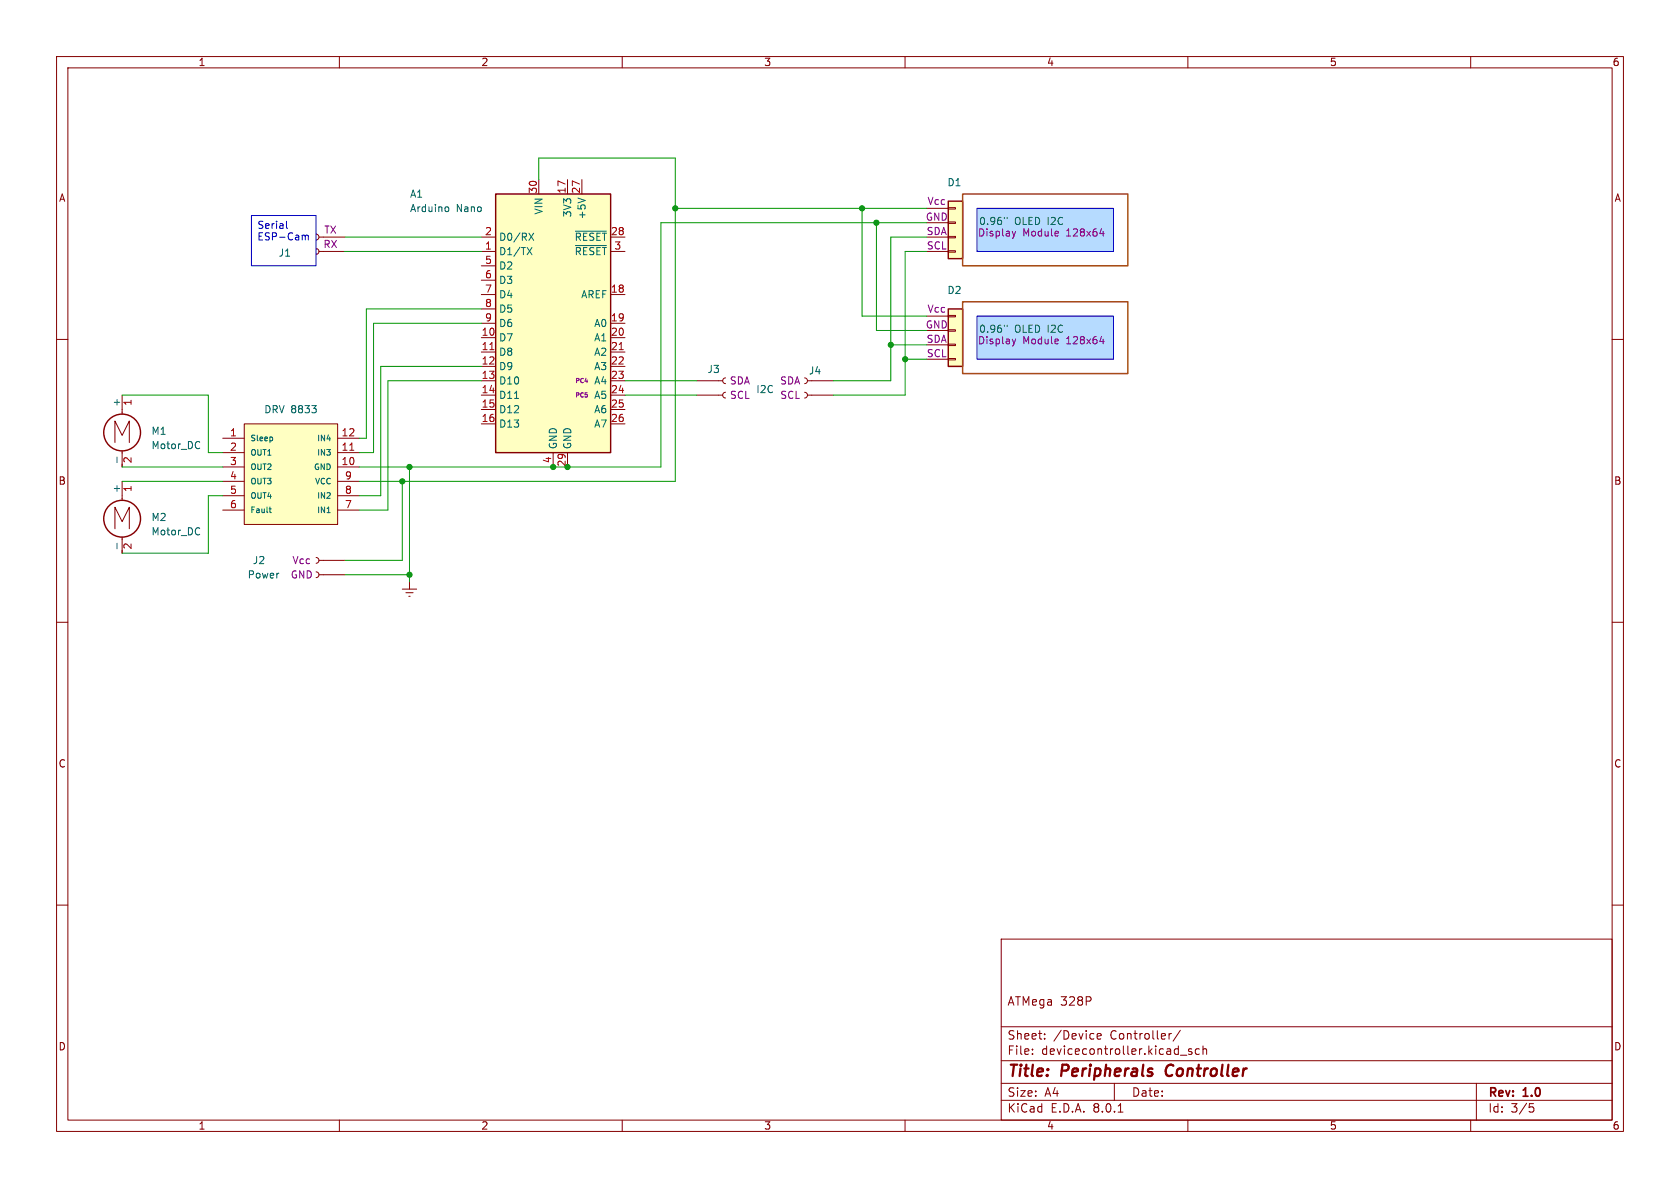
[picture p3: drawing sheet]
<svg xmlns="http://www.w3.org/2000/svg" width="297mm" height="210mm" viewBox="0 0 297 210" stroke-linecap="round" stroke-linejoin="round" font-family="sans-serif">
<g fill="none" stroke="#840000" stroke-width=".18">
<path d="M10 10h277v190h-277zM12 12h273v186h-273zM60 10v2M110 10v2M160 10v2M210 10v2M260 10v2M10 60h2M285 60h2M10 110h2M285 110h2M10 160h2"/>
<path d="M285 160h2M177 166h108v32h-108zM60 198v2M110 198v2M160 198v2M177 194.5h108M177 191.5h108M177 187.5h108M177 181.5h108M182.5 186.3v.1M182.5 185.5v.1M184.7 183.6v.1"/>
<path d="M184.7 182.8v.1M194 183.2l.7-.1-.1-.3-.4-.1-.2 .2v.7h.6M197 191.5v3M197.7 196.6h.8M207.1 182.7l-.3 .1-.1 .2M208.7 186.5h1.1M208.7 182.1l-1.3 2M210 198v2M210.7 185.5l-.4-.1-.2 .2 .1 .2 .5 .2v.3h-.6M212 185.5l-.4-.1-.3 .3v.4l.2 .2h.5M212.7 185.5l.2-.1 .3 .1 .1 .9M212.7 184.9v1.5"/>
<path d="M260 198v2M261 191.5v6.5M270.4 195.1h.7M270.5 195.7h.4l.3 .3-.2 .5-.5 .1"/>
</g>
<path d="M206.4 188.5a1.27 1.27 0 0 0 0 1.6" fill="none" stroke="#840000" stroke-width=".4"/>
<g fill="#b6dbff">
<path d="M172.7 36.8h24.1v7.7h-24.1z"/>
<path d="M172.7 55.9h24.1v7.6h-24.1z"/>
</g>
<path d="M55.9 41.4l.3 .2 .2 .3-.2 .4-.3 .1M55.9 43.9l.3 .2 .2 .4-.2 .3-.3 .2M56.4 41.9h4.6M56.4 44.5h4.6" fill="none" stroke="#840000" stroke-width=".18"/>
<path d="M87.6 34.3h20.3v45.7h-20.3z" fill="#ffffc2"/>
<path d="M87.6 34.3h20.3v45.7h-20.3z" fill="none" stroke="#840000" stroke-width=".25"/>
<g fill="none" stroke="#840000" stroke-width=".18">
<path d="M95.2 31.8v2.5M100.3 31.8v2.5M102.9 31.8v2.5M85.1 44.5h2.5M85.1 59.7h2.5M85.1 52.1h2.5M85.1 57.2h2.5M85.1 41.9h2.5M85.1 47h2.5M85.1 49.5h2.5M85.1 54.6h2.5M107.9 44.5h2.6"/>
<path d="M107.9 59.7h2.6M107.9 52.1h2.6M107.9 57.2h2.6M107.9 41.9h2.6M85.1 62.2h2.5M85.1 64.8h2.5M85.1 67.3h2.5M85.1 69.9h2.5M85.1 72.4h2.5M85.1 74.9h2.5M107.9 62.2h2.6M107.9 64.8h2.6"/>
<path d="M107.9 67.3h2.6M107.9 69.9h2.6M107.9 72.4h2.6M107.9 74.9h2.6M97.8 80v2.6M100.3 80v2.6"/>
</g>
<path d="M78.9 36.6h.3l.1 .2v.5l-.4 .1M102.2 35l1.2 .4M93.2 43.8l.8 1.2M93.5 41.2l.8 1.3M94 43.8l-.8 1.2M94.3 41.2l-.8 1.3M101.7 40.9h5.5M101.7 43.4h5.5M91 70.4h.7" fill="none" stroke="#006464" stroke-width=".18"/>
<path d="M86.6 61.8h.7M109.5 61.8h.7" fill="none" stroke="#a90000" stroke-width=".18"/>
<path d="M167.6 35.6h2.6v10.1h-2.6z" fill="#ffffc2"/>
<path d="M163.8 36.8h3.8M163.8 39.4h3.8M167.6 39.2h1.3v.3h-1.3zM167.6 36.7h1.3v.3h-1.3zM163.8 41.9h3.8M163.8 44.5h3.8M167.6 44.3h1.3v.3h-1.3zM167.6 41.8h1.3v.2h-1.3z" fill="none" stroke="#840000" stroke-width=".18"/>
<path d="M167.6 35.6h2.6v10.1h-2.6z" fill="none" stroke="#840000" stroke-width=".25"/>
<path d="M177.6 38.4v.3M178 38.4v.3" fill="none" stroke="#006464" stroke-width=".18"/>
<path d="M178.9 40.9l.4 .8M179.3 41.7l-.2 .3M179.6 40.9l-.3 .8M194.4 41.3h.8M195 40.9v.8" fill="none" stroke="#840084" stroke-width=".18"/>
<path d="M167.6 54.6h2.6v10.2h-2.6z" fill="#ffffc2"/>
<path d="M163.8 55.9h3.8M163.8 58.4h3.8M167.6 58.3h1.3v.2h-1.3zM167.6 55.8h1.3v.2h-1.3zM163.8 61h3.8M163.8 63.5h3.8M167.6 63.4h1.3v.2h-1.3zM167.6 60.8h1.3v.3h-1.3zM55.9 98.6l.3 .1 .2 .4-.2 .3-.3 .2M56.4 99.1h4.6M55.9 101.1l.3 .1 .2 .4-.2 .4-.3 .1M56.4 101.6h4.6" fill="none" stroke="#840000" stroke-width=".18"/>
<path d="M167.6 54.6h2.6v10.2h-2.6z" fill="none" stroke="#840000" stroke-width=".25"/>
<path d="M177.6 57.5v.2M178 57.5v.2" fill="none" stroke="#006464" stroke-width=".18"/>
<path d="M178.9 59.9l.4 .9M179.6 59.9l-.3 .9M195 59.9v.9M179.3 60.8l-.2 .3M194.4 60.4h.8" fill="none" stroke="#840084" stroke-width=".18"/>
<path d="M43.2 74.9h16.5v17.8h-16.5z" fill="#ffffc2"/>
<g fill="none" stroke="#840000" stroke-width=".18">
<path d="M20.3 78.2v-3.8l1.3 2.6 1.3-2.6v3.8M21.6 69.9v3.3M21.6 79.7v2.9M39.4 77.5h3.8M43.2 74.9h16.5v17.8h-16.5zM59.7 77.5h3.8M123.2 67.3h4.6M123.2 69.9h4.6M128.3 69.3l-.4 .2-.1 .4 .1 .3 .4 .2M128.3 66.8l-.4 .2-.1 .3 .1 .4 .4 .1M142.2 66.8l.4 .2 .1 .3-.1 .4-.4 .1M142.2 69.3l.4 .2 .1 .4-.1 .3-.4 .2"/>
<path d="M142.7 67.3h4.6M142.7 69.9h4.6M20.3 93.5v-3.8l1.3 2.5 1.3-2.5v3.8M21.6 85.1v3.3M21.6 94.9v2.9M39.4 82.6h3.8M39.4 80h3.8M39.4 85.1h3.8M39.4 87.6h3.8M39.4 90.2h3.8M59.7 82.6h3.8M59.7 80h3.8"/>
<path d="M59.7 85.1h3.8M59.7 87.6h3.8M59.7 90.2h3.8M71.1 104.1h2.6M71.8 104.8h1.2M72.3 105.4h.2M72.4 102.9v1.2"/>
</g>
<path d="M35.2 78.1l.1 .1M35.3 79.2l-.1 .1M48.2 77.4v.4M55.1 71.7h.8l-.4 .5M55.8 72.3v.5M20.7 80.8v1M20.7 96v1M35.2 93.4h.1M35.3 94.4l-.1 .1M47.6 90h.4M47.7 90.5l.3 .1M57.8 90.6h.6" fill="none" stroke="#006464" stroke-width=".18"/>
<path d="M61.8 79.6h.8" fill="none" stroke="#a90000" stroke-width=".18"/>
<g fill="none" stroke="#840000" stroke-width=".25">
<circle cx="21.6" cy="76.5" r="3.3"/>
<circle cx="21.6" cy="91.7" r="3.3"/>
</g>
<path d="M44.4 38.1h11.5v8.9h-11.5zM50.6 39.1v1.1l.2 .2M172.7 36.8h24.1v7.7h-24.1zM53.6 41.6l.4 .2M54 41.8l.2-.2h.3v.8M54 41.8v.6M172.7 55.9h24.1v7.6h-24.1z" fill="none" stroke="#0000c2" stroke-width=".18"/>
<path d="M170.2 34.3h29.2v12.7h-29.2zM170.2 53.3h29.2v12.7h-29.2z" fill="none" stroke="#a54800" stroke-width=".25"/>
<g fill="none" stroke="#009600" stroke-width=".18">
<path d="M95.2 31.8v-3.9h24.2v57.2h-55.9M119.4 36.8h44.4M152.4 36.8v19.1h11.4M154.9 39.4v19h8.9M163.8 39.4h-47v43.2h-53.3M61 41.9h24.1M61 44.5h24.1M85.1 54.6h-20.3v22.9h-1.3M85.1 57.2h-19.1v22.8h-2.5M163.8 41.9h-6.3v25.4h-10.2M163.8 44.5h-3.8v25.4h-12.7M21.6 69.9h15.2v10.1h2.6"/>
<path d="M85.1 67.3h-16.5v22.9h-5.1M85.1 64.8h-17.8v22.8h-3.8M110.5 67.3h12.7M110.5 69.9h12.7M157.5 61h6.3M160 63.5h3.8M21.6 85.1h17.8M21.6 82.6h17.8M39.4 87.6h-2.6v10.2h-15.2M71.1 85.1v14h-10.1M72.4 82.6v20.3M61 101.6h11.4"/>
</g>
<g fill="#009600" stroke="#009600" stroke-width=".18">
<circle cx="154.9" cy="39.4" r=".46"/>
<circle cx="119.4" cy="36.8" r=".46"/>
<circle cx="152.4" cy="36.8" r=".46"/>
<circle cx="160" cy="63.5" r=".46"/>
<circle cx="157.5" cy="61" r=".46"/>
<circle cx="71.1" cy="85.1" r=".46"/>
<circle cx="72.4" cy="101.6" r=".46"/>
<circle cx="100.3" cy="82.6" r=".46"/>
<circle cx="97.8" cy="82.6" r=".46"/>
<circle cx="72.4" cy="82.6" r=".46"/>
</g>
<g font-size="2.8" fill="#840000">
<text x="178" y="190.9">Title:</text>
<text x="187.7" y="190.9">Peripherals</text>
<text x="206.9" y="190.9">Controller</text>
</g>
<g font-size="2.1" fill="#840000">
<text x="178" y="178">ATMega</text>
<text x="187.4" y="178">328P</text>
<text x="178" y="184">Sheet:</text>
<text x="186.2" y="184">/Device</text>
<text x="196.3" y="184">Controller/</text>
<text x="178" y="186.7">File:</text>
<text x="184.1" y="186.7">devicecontroller.kicad_sch</text>
<text x="178" y="196.9">KiCad</text>
<text x="178" y="194.1">Size:</text>
<text x="184.7" y="194.1">A4</text>
<text x="185.7" y="196.9">E.D.A.</text>
<text x="193.3" y="196.9">8.0.1</text>
<text x="200" y="194.1">Date:</text>
<text x="263" y="194.3">Rev:</text>
<text x="263" y="196.9">Id:</text>
<text x="267.1" y="196.9">3/5</text>
<text x="269.4" y="194.3">1.0</text>
</g>
<g font-size="1.8" fill="#840000">
<text x="35" y="11.9">1</text>
<text x="85" y="11.9">2</text>
<text x="135" y="11.9">3</text>
<text x="185" y="11.9">4</text>
<text x="235" y="11.9">5</text>
<text x="285" y="11.9">6</text>
<text x="10.3" y="35.9">A</text>
<text x="285.3" y="35.9">A</text>
<text x="10.3" y="85.9">B</text>
<text x="285.3" y="85.9">B</text>
<text x="10.3" y="135.9">C</text>
<text x="285.3" y="135.9">C</text>
<text x="10.3" y="185.9">D</text>
<text x="285.3" y="185.9">D</text>
<text x="35" y="199.9">1</text>
<text x="85" y="199.9">2</text>
<text x="135" y="199.9">3</text>
<text x="185" y="199.9">4</text>
<text x="235" y="199.9">5</text>
<text x="285" y="199.9">6</text>
</g>
<g font-size="1.8" fill="#006464">
<text x="72.4" y="35.2">A1</text>
<text x="167.4" y="33.1">D1</text>
<text x="72.4" y="37.7">Arduino</text>
<text x="80.6" y="37.7">Nano</text>
<text x="96.1" y="38" transform="rotate(-90 96.1 38)">VIN</text>
<text x="101.2" y="38.5" transform="rotate(-90 101.2 38.5)">3V3</text>
<text x="103.7" y="38.9" transform="rotate(-90 103.7 38.9)">+5V</text>
<text x="179.4" y="40">OLED I2C</text>
<text x="49.2" y="45.6">J1</text>
<text x="88.1" y="45.3">D1/TX</text>
<text x="88.1" y="42.8">D0/RX</text>
<text x="88.1" y="47.9">D2</text>
<text x="101.5" y="42.8">~{RESET}</text>
<text x="101.5" y="45.3">~{RESET}</text>
<text x="88.1" y="50.4">D3</text>
<text x="88.1" y="52.9">D4</text>
<text x="102.6" y="52.9">AREF</text>
<text x="167.4" y="52.2">D2</text>
<text x="88.1" y="55.5">D5</text>
<text x="88.1" y="58">D6</text>
<text x="104.9" y="58">A0</text>
<text x="179.4" y="59">OLED I2C</text>
<text x="88.1" y="60.6">D7</text>
<text x="88.1" y="63.1">D8</text>
<text x="88.1" y="65.6">D9</text>
<text x="104.9" y="60.6">A1</text>
<text x="104.9" y="63.1">A2</text>
<text x="104.9" y="65.6">A3</text>
<text x="88.1" y="68.2">D10</text>
<text x="88.1" y="70.7">D11</text>
<text x="104.9" y="68.2">A4</text>
<text x="104.9" y="70.7">A5</text>
<text x="125" y="66.1">J3</text>
<text x="133.6" y="69.7">I2C</text>
<text x="142.9" y="66.4">J4</text>
<text x="21.3" y="72" transform="rotate(-90 21.3 72)">+</text>
<text x="26.7" y="77.1">M1</text>
<text x="46.6" y="73.3">DRV 8833</text>
<text x="88.1" y="73.3">D12</text>
<text x="88.1" y="75.8">D13</text>
<text x="104.9" y="73.3">A6</text>
<text x="104.9" y="75.8">A7</text>
<text x="26.7" y="79.6">Motor_DC</text>
<text x="98.7" y="79.5" transform="rotate(-90 98.7 79.5)">GND</text>
<text x="101.2" y="79.5" transform="rotate(-90 101.2 79.5)">GND</text>
<text x="21.3" y="87.2" transform="rotate(-90 21.3 87.2)">+</text>
<text x="26.7" y="92.3">M2</text>
<text x="26.7" y="94.8">Motor_DC</text>
<text x="44.6" y="99.9">J2</text>
<text x="43.7" y="102.5">Power</text>
</g>
<g font-size="1.8" fill="#a90000">
<text x="95" y="34.3" transform="rotate(-90 95 34.3)">30</text>
<text x="100.1" y="34.3" transform="rotate(-90 100.1 34.3)">17</text>
<text x="102.6" y="34.3" transform="rotate(-90 102.6 34.3)">27</text>
<text x="85.7" y="41.7">2</text>
<text x="107.9" y="41.7">28</text>
<text x="85.7" y="44.2">1</text>
<text x="85.7" y="46.7">5</text>
<text x="108.5" y="44.2">3</text>
<text x="85.7" y="49.3">6</text>
<text x="85.7" y="51.8">7</text>
<text x="107.9" y="51.8">18</text>
<text x="85" y="59.4">10</text>
<text x="85.7" y="54.4">8</text>
<text x="85.7" y="56.9">9</text>
<text x="107.9" y="56.9">19</text>
<text x="107.9" y="59.4">20</text>
<text x="85" y="62">11</text>
<text x="85" y="64.5">12</text>
<text x="107.9" y="62">21</text>
<text x="107.9" y="64.5">22</text>
<text x="23.6" y="71.8" transform="rotate(-90 23.6 71.8)">1</text>
<text x="85" y="67.1">13</text>
<text x="85" y="69.6">14</text>
<text x="107.9" y="67.1">23</text>
<text x="107.9" y="69.6">24</text>
<text x="40.6" y="77.2">1</text>
<text x="60.3" y="77.2">12</text>
<text x="85" y="72.1">15</text>
<text x="85" y="74.7">16</text>
<text x="107.9" y="72.1">25</text>
<text x="107.9" y="74.7">26</text>
<text x="23.6" y="82" transform="rotate(-90 23.6 82)">2</text>
<text x="40.6" y="79.8">2</text>
<text x="40.6" y="82.3">3</text>
<text x="60.3" y="82.3">10</text>
<text x="60.3" y="79.8">11</text>
<text x="97.5" y="82" transform="rotate(-90 97.5 82)">4</text>
<text x="100.1" y="82.6" transform="rotate(-90 100.1 82.6)">29</text>
<text x="23.6" y="87.1" transform="rotate(-90 23.6 87.1)">1</text>
<text x="40.6" y="84.8">4</text>
<text x="40.6" y="87.4">5</text>
<text x="40.6" y="89.9">6</text>
<text x="60.9" y="89.9">7</text>
<text x="60.9" y="87.4">8</text>
<text x="60.9" y="84.8">9</text>
<text x="23.6" y="97.2" transform="rotate(-90 23.6 97.2)">2</text>
</g>
<g font-size="1.8" fill="#0000c2">
<text x="45.4" y="40.8">Serial</text>
<text x="45.4" y="42.8">ESP-Cam</text>
</g>
<g font-size="1.8" fill="#840084">
<text x="57.2" y="41.5">TX</text>
<text x="163.6" y="39.2">GND</text>
<text x="163.7" y="41.8">SDA</text>
<text x="163.9" y="36.4">Vcc</text>
<text x="173" y="40">0.96&quot;</text>
<text x="57.1" y="44">RX</text>
<text x="163.8" y="44.3">SCL</text>
<text x="172.8" y="42">Display</text>
<text x="180.8" y="42">Module</text>
<text x="188.6" y="42">128x64</text>
<text x="163.6" y="58.3">GND</text>
<text x="163.9" y="55.5">Vcc</text>
<text x="173" y="59">0.96&quot;</text>
<text x="163.7" y="60.8">SDA</text>
<text x="163.8" y="63.3">SCL</text>
<text x="172.8" y="61.1">Display</text>
<text x="180.8" y="61.1">Module</text>
<text x="188.6" y="61.1">128x64</text>
<text x="128.9" y="68.2">SDA</text>
<text x="129" y="70.7">SCL</text>
<text x="137.8" y="68.2">SDA</text>
<text x="137.8" y="70.7">SCL</text>
<text x="51.6" y="99.9">Vcc</text>
<text x="51.3" y="102.5">GND</text>
</g>
<g font-size="1.4" fill="#006464">
<text x="44.2" y="78.2">Sleep</text>
<text x="44.2" y="80.7">OUT1</text>
<text x="44.2" y="83.3">OUT2</text>
<text x="55.4" y="83.3">GND</text>
<text x="55.9" y="80.7">IN3</text>
<text x="55.9" y="78.2">IN4</text>
<text x="44.2" y="85.8">OUT3</text>
<text x="44.2" y="88.4">OUT4</text>
<text x="55.6" y="85.8">VCC</text>
<text x="55.9" y="88.4">IN2</text>
<text x="44.2" y="90.9">Fault</text>
<text x="55.9" y="90.9">IN1</text>
</g>
<g font-size="1.1" fill="#840084">
<text x="101.6" y="67.9">PC4</text>
<text x="101.6" y="70.5">PC5</text>
</g>
</svg>
